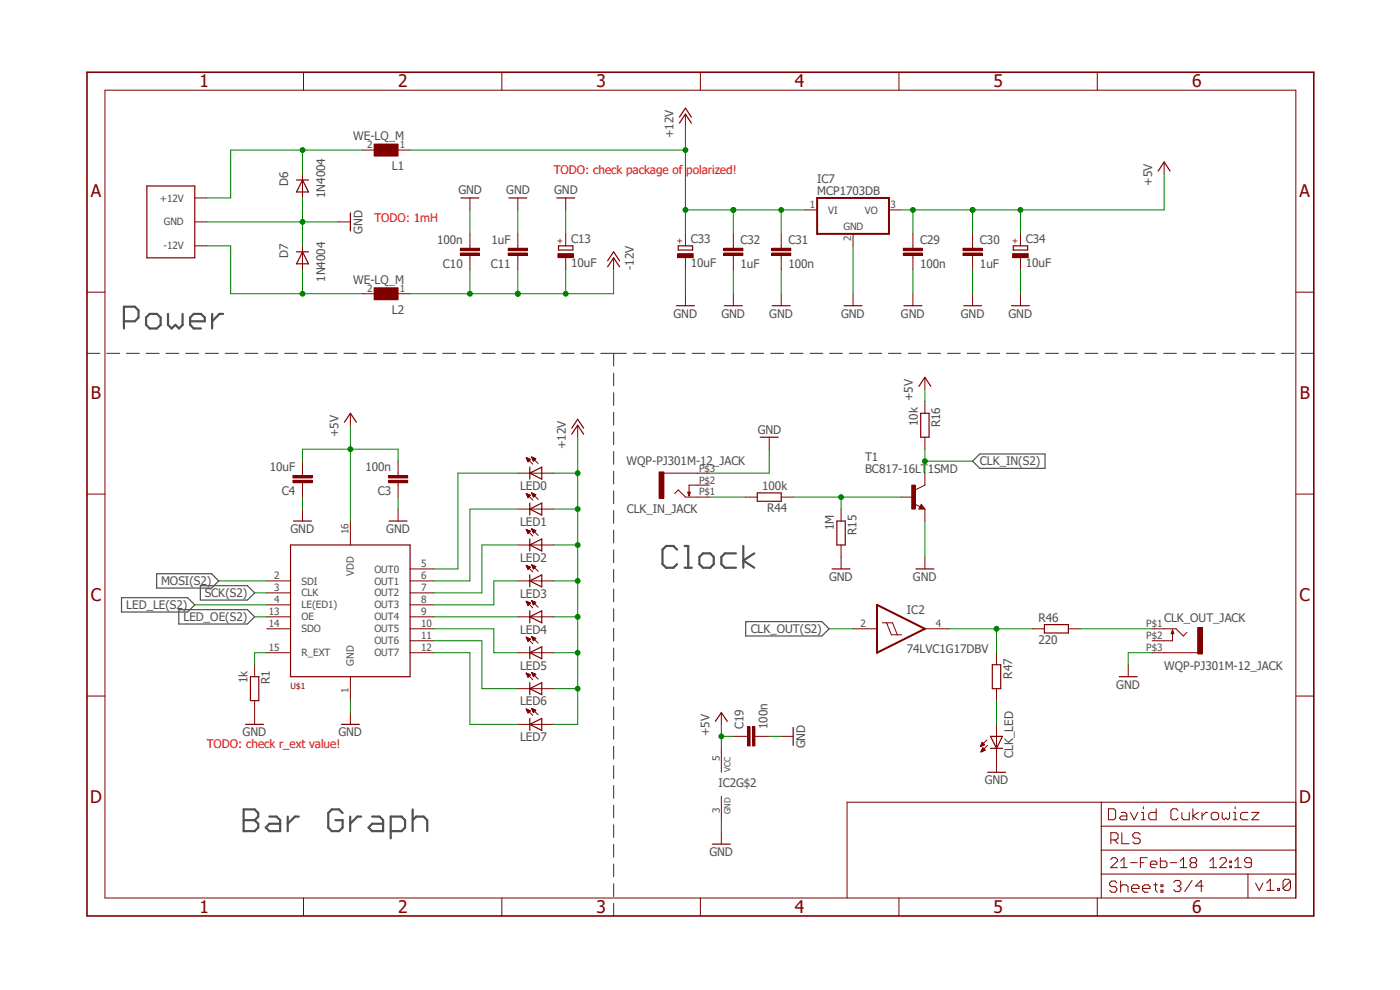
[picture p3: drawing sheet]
<svg xmlns="http://www.w3.org/2000/svg" width="297mm" height="210mm" viewBox="0 0 297 210" stroke-linecap="round" stroke-linejoin="round" font-family="sans-serif">
<path d="M17.9 15l261.2 179.9M279.1 15l-261.2 179.9" fill="none" stroke="#fff" stroke-width=".21"/>
<g fill="none" stroke="#505050" stroke-width=".25">
<path d="M18.5 75h2.7M22.6 75h2.8M26.8 75h2.7M31 75h2.7M35.2 75h2.7M39.4 75h2.7M43.6 75h2.7M47.8 75h2.7M52 75h2.7M56.2 75h2.7M60.4 75h2.7M64.6 75h2.7"/>
<path d="M68.8 75h2.7M73 75h2.6M77.2 75h2.6M81.4 75h2.6M85.6 75h2.7M89.7 75h2.8M93.9 75h2.7M98.1 75h2.7M102.3 75h2.7M106.5 75h2.7M110.7 75h2.7M114.9 75h2.7"/>
<path d="M119.1 75h2.7M123.3 75h2.7M127.5 75h5.3M130.2 75v2.6M130.2 79.2v2.6M134.4 75h2.6M138.5 75h2.7M142.7 75h2.6M146.9 75h2.6M151 75h2.7M155.2 75h2.7M159.3 75h2.7"/>
<path d="M163.5 75h2.7M167.7 75h2.6M171.9 75h2.6M176 75h2.7M180.2 75h2.7M184.4 75h2.6M188.5 75h2.7M192.7 75h2.7M196.8 75h2.7M201 75h2.7M205.2 75h2.7M209.4 75h2.6"/>
<path d="M213.5 75h2.7M217.7 75h2.7M221.9 75h2.6M226 75h2.7M230.2 75h2.7M234.4 75h2.6M238.5 75h2.7M242.7 75h2.7M246.9 75h2.7M251 75h2.7M255.2 75h2.7M259.4 75h2.6"/>
<path d="M263.6 75h2.6M267.7 75h2.7M271.9 75h2.6M276.1 75h2.6M130.2 83.3v2.7M130.2 87.5v2.7M130.2 91.7v2.6M130.2 95.8v2.7M130.2 100v2.7M207.9 96.3h13.8v3.1h-13.8l-1.6-1.6zM130.2 104.1v2.7M130.2 108.3v2.7"/>
<path d="M130.2 112.5v2.6M130.2 116.7v2.6M25.8 126.8h14l1.5 1.5-1.5 1.5h-14zM33.2 121.7h11.7l1.5 1.5-1.5 1.6h-11.7zM37.9 129.3h14.6l1.5 1.6-1.5 1.5h-14.6zM42.5 124.2h10l1.5 1.6-1.5 1.5h-10zM130.2 120.8v2.7M130.2 125v2.6M130.2 129.2v2.6M130.2 133.3v2.7M130.2 137.5v2.7M158.2 131.9h16.2l1.5 1.5-1.5 1.5h-16.2z"/>
<path d="M130.2 141.6v2.7M130.2 145.8v2.7M130.2 150v2.7M130.2 154.1v2.7M130.2 158.3v2.7M130.2 162.5v2.6M130.2 166.7v2.6M130.2 170.8v2.7M130.2 175v2.6M130.2 179.2v2.6M130.2 183.3v2.7M130.2 187.5v2.7"/>
<path d="M130.2 191.6v2.7"/>
</g>
<g fill="none" stroke="#505050" stroke-width=".47">
<path d="M26.3 68.2h2.3l.8-.8v-1.6l-.8-.7h-2.3v4.6M31.7 66.6h1.6l.8 .8v1.5l-.8 .8h-1.6l-.7-.8v-1.5zM35.6 66.6v2.3l.8 .8 .8-.8 .8 .8 .7-.8v-2.3M40.3 68.2h3.1v-.8l-.8-.8h-1.5l-.8 .8v1.5l.8 .8h1.5M45 66.6v3.1M47.3 66.6h-.7l-1.6 1.6M143.6 116.6l-.7-.8h-1.5l-.9 .8v3.1l.9 .7h1.5l.7-.7M145.2 115.8h.8v4.6M149.1 117.4h1.6l.7 .8v1.5l-.7 .7h-1.6l-.7-.7v-1.5zM156.1 117.4h-2.3l-.8 .8v1.5l.8 .7h2.3M157.7 115.8v4.6M160 117.4l-2.3 1.5 2.3 1.5"/>
<path d="M145.2 120.4h1.6M51.7 171.7h2.3l.8 .8v.7l-.8 .8 .8 .8v.8l-.8 .7h-2.3zM51.7 174h2.3M57.1 173.2h1.6l.7 .8v2.3h-2.3l-.7-.7 .7-.8h2.3M61 173.2v3.1M63.4 173.2h-.8l-1.6 1.6M72.7 172.5l-.8-.8h-1.5l-.8 .8v3.1l.8 .7h1.5l.8-.7v-1.6h-1.5M74.3 173.2v3.1M76.6 173.2h-.8l-1.5 1.6M79 173.2h1.5l.8 .8v2.3h-2.3l-.8-.7 .8-.8h2.3M82.9 176.3h2.3l.7-.7v-1.6l-.7-.8h-2.3v4.6M87.5 174l.8-.8h1.6l.7 .8v2.3"/>
<path d="M87.5 171.7v4.6"/>
</g>
<g fill="none" stroke="#800000" stroke-width=".21">
<path d="M22.3 19.1h252.6v171.4h-252.6zM64.4 15.3v3.8M106.5 15.3v3.8M148.6 15.3v3.8M190.7 15.3v3.8M232.8 15.3v3.8M145.4 24.2v2.6M247 34.4v2.5M41.3 42h2.6M41.3 47.1h2.6M41.3 52.2h2.6M71.8 47.1h2.5"/>
<path d="M170.8 44.5h2.6M181 49.6v2.6M188.6 44.5h2.5M193.7 52.2v.5M193.7 54.2v.5M18.5 62h3.8M181 62.3v2.6M274.9 62h3.8M18.5 104.8h3.8M274.9 104.8h3.8M18.5 147.7h3.8M274.9 147.7h3.8"/>
<path d="M233.6 170.2v20.3M233.6 175.3h41.3M235.2 171.6h1.1l.4 .4v1.5l-.4 .4h-1.1zM235.7 178.2h1.1l.4-.4v-.8l-.4-.3h-1.1v2.3M236.4 178.2l.8 .8M237.9 172.3h.8l.4 .4v1.2h-1.2l-.4-.4 .4-.4h1.2M238 176.7v2.3h1.6M239.8 172.3l.8 1.6 .8-1.6M241.9 177l-.4-.3h-.8l-.4 .3v.4l.4 .4h.8l.4 .4v.4l-.4 .4h-.8l-.4-.4M242.1 173.9h.9M242.1 172.3h.5v1.6M242.6 171.2v.4"/>
<path d="M245.3 171.6v2.3h-1.2l-.4-.4v-.8l.4-.4h1.2M249.9 172l-.3-.4h-.8l-.4 .4v1.5l.4 .4h.8l.3-.4M250.7 172.3v1.2l.4 .4h1.2v-1.6M253.1 171.6v2.3M254.3 172.3l-1.2 .8 1.2 .8M255 172.3v1.6M256.2 172.3h-.4l-.8 .8M257 172.7l.3-.4h.8l.4 .4v.8l-.4 .4h-.8l-.3-.4zM259.3 172.3v1.2l.4 .4 .4-.4 .4 .4 .4-.4v-1.2M261.7 173.9h.7M261.7 172.3h.3v1.6M262 171.2v.4"/>
<path d="M264.8 172.3h-1.2l-.4 .4v.8l.4 .4h1.2M265.6 172.3h1.5l-1.5 1.6h1.5M274.9 170.2h-95.2v20.3M64.4 190.5v3.8M106.5 190.5v3.8M148.6 190.5v3.8M190.7 190.5v3.8M232.8 190.5v3.8M233.6 185.4h41.3M233.6 180.3h41.3M235.6 182.3l.4-.4h.7l.4 .4v.4l-1.5 1.4h1.5M236.9 187.3l-.3-.4h-.8l-.4 .4v.4l.4 .4h.8l.3 .4v.3l-.3 .5h-.8l-.4-.5"/>
<path d="M237.7 182.7l.8-.8v2.2M237.7 184.1h1.4M237.7 186.9v2.4M237.7 188.1l.4-.4h.8l.4 .4v1.2M239.9 183h1.4M240.1 188.5h1.5v-.4l-.3-.4h-.8l-.4 .4v.7l.4 .5h.8M241.9 183h.8M242.4 188.5h1.6v-.4l-.4-.4h-.8l-.4 .4v.7l.4 .5h.8M243.4 181.9h-1.5v2.2M244.1 183.3h1.3v-.3l-.3-.3h-.7l-.3 .3v.7l.3 .4h.7M244.8 187.7h.7M245.2 187.3v1.5l.3 .5"/>
<path d="M246.2 181.9v2.2h1l.4-.4v-.7l-.4-.3h-1M246.3 188.8h.4v.5h-.4zM246.3 187.7h.4v.4h-.4zM248.3 183h1.4M249 187.2l.4-.4h.7l.4 .4v.4l-.4 .4M249.8 188h.3M250.1 188l.4 .3v.4l-.4 .4h-.7l-.4-.4M250.4 184.1h1.4M250.4 182.7l.7-.8v2.2M252.8 183l-.3 .3v.4l.3 .4h.7l.4-.4v-.4l-.4-.3M252.8 183l-.3-.3v-.4l.3-.4h.7l.4 .4v.4l-.4 .3M252.8 183h.7"/>
<path d="M252.9 186.8l-1.6 2.3M255.2 188h-1.5l1.1-1.2v2.3M256.7 184.1h1.4M256.7 182.7l.7-.8v2.2M258.8 182.3l.3-.4h.7l.4 .4v.4l-1.4 1.4h1.4M260.9 183.7h.3v.4h-.3zM260.9 182.7h.3v.3h-.3zM262 184.1h1.4M262 182.7l.6-.8v2.2M264.8 185.4v5.1M265.5 183h-1.1l-.4-.3v-.4l.4-.4h.7l.4 .4v1.4l-.4 .4h-.7l-.4-.4M266.4 187.3l.8 1.6 .7-1.6"/>
<path d="M268.7 187.3l.8-.8v2.4M268.7 188.9h1.6M271.1 188.5h.3v.4h-.3zM273.8 186.9v1.6l-.4 .4h-.8l-.4-.4M273.8 186.9l-.4-.4h-.8l-.4 .4v1.6M273.8 186.9l-1.6 1.6"/>
</g>
<path d="M18.5 15.3h260.2v179h-260.2z" fill="none" stroke="#800000" stroke-width=".34"/>
<path d="M31.2 39.5h10.1v15.2h-10.1zM144.1 26.1l1.3-1.9 1.3 1.9M144.1 24.8l1.3-1.9 1.3 1.9M245.7 36.3l1.3-1.9 1.2 1.9M74.3 45.2v3.8M179.1 64.9h3.8" fill="none" stroke="#800000" stroke-width=".25"/>
<path d="M173.4 42h15.2v7.6h-15.2z" fill="none" stroke="#800000" stroke-width=".42"/>
<path d="M191.6 53.7h4.1v.5h-4.1z" fill-rule="evenodd" fill="#800000"/>
<path d="M191.6 53.7h4.1v.5h-4.1z" fill="none" stroke="#800000" stroke-width=".21"/>
<path d="M191.6 52.7h4.1v.5h-4.1z" fill-rule="evenodd" fill="#800000"/>
<path d="M191.6 52.7h4.1v.5h-4.1zM193.7 49.6v2.6M193.7 54.7v2.5M206.3 52.2v.5M206.3 54.2v.5" fill="none" stroke="#800000" stroke-width=".21"/>
<path d="M204.3 53.7h4.1v.5h-4.1z" fill-rule="evenodd" fill="#800000"/>
<path d="M204.3 53.7h4.1v.5h-4.1z" fill="none" stroke="#800000" stroke-width=".21"/>
<path d="M204.3 52.7h4.1v.5h-4.1z" fill-rule="evenodd" fill="#800000"/>
<path d="M165.7 52.2v.5M165.7 54.2v.5M204.3 52.7h4.1v.5h-4.1zM206.3 49.6v2.6M206.3 54.7v2.5M193.7 62.3v2.6M206.3 62.3v2.6" fill="none" stroke="#800000" stroke-width=".21"/>
<path d="M191.8 64.9h3.8M204.5 64.9h3.7" fill="none" stroke="#800000" stroke-width=".25"/>
<path d="M163.7 53.7h4.1v.5h-4.1z" fill-rule="evenodd" fill="#800000"/>
<path d="M163.7 53.7h4.1v.5h-4.1z" fill="none" stroke="#800000" stroke-width=".21"/>
<path d="M163.7 52.7h4.1v.5h-4.1z" fill-rule="evenodd" fill="#800000"/>
<path d="M155.6 52.2v.5M155.6 54.2v.5M163.7 52.7h4.1v.5h-4.1zM165.7 49.6v2.6M165.7 54.7v2.5" fill="none" stroke="#800000" stroke-width=".21"/>
<path d="M153.5 53.7h4.1v.5h-4.1z" fill-rule="evenodd" fill="#800000"/>
<path d="M153.5 53.7h4.1v.5h-4.1z" fill="none" stroke="#800000" stroke-width=".21"/>
<path d="M153.5 52.7h4.1v.5h-4.1z" fill-rule="evenodd" fill="#800000"/>
<path d="M153.5 52.7h4.1v.5h-4.1zM155.6 49.6v2.6M155.6 54.7v2.5M145.4 62.3v2.6M155.6 62.3v2.6M165.7 62.3v2.6" fill="none" stroke="#800000" stroke-width=".21"/>
<path d="M143.9 52.2h3v.8h-3zM143.5 64.9h3.8M153.7 64.9h3.8M163.8 64.9h3.8" fill="none" stroke="#800000" stroke-width=".25"/>
<path d="M143.8 53.8h3.3v.9h-3.3z" fill-rule="evenodd" fill="#800000"/>
<path d="M64.2 36.9v5.1M64.2 52.2v5M143.8 53.8h3.3v.9h-3.3zM145.4 49.6v2.6M145.4 54.7v2.5" fill="none" stroke="#800000" stroke-width=".21"/>
<path d="M62.9 38.2h2.5M64.2 38.2l1.2 2.5h-2.5zM62.9 53.4h2.5M64.2 53.4l1.2 2.6h-2.5zM215 52.2h3v.8h-3z" fill="none" stroke="#800000" stroke-width=".25"/>
<path d="M214.8 53.8h3.3v.9h-3.3z" fill-rule="evenodd" fill="#800000"/>
<path d="M214.8 53.8h3.3v.9h-3.3zM216.5 49.6v2.6M216.5 54.7v2.5M216.5 62.3v2.6" fill="none" stroke="#800000" stroke-width=".21"/>
<path d="M214.6 64.9h3.8" fill="none" stroke="#800000" stroke-width=".25"/>
<path d="M79.4 30.6h5.1v2.5h-5.1z" fill-rule="evenodd" fill="#800000"/>
<path d="M76.9 31.8h2.5M79.4 30.6h5.1v2.5h-5.1zM84.5 31.8h2.5M140.8 100.4h7.2M143.1 104.7l.8-.8 1.5 1.6h2.6M148 102.9h-1.8v2.3" fill="none" stroke="#800000" stroke-width=".21"/>
<path d="M145.9 104.4h.5l-.2 .8z" fill="none" stroke="#800000" stroke-width=".25"/>
<path d="M139.8 100.1h1v5.6h-1z" fill-rule="evenodd" fill="#800000"/>
<path d="M139.8 100.1h1v5.6h-1zM148 100.4h2.5M148 105.5h2.5M148 102.9h2.5M247 133.4h2.5l1.5 1.5 .8-.7M247 138.5h7.1M248.8 133.6v2.3h-1.8" fill="none" stroke="#800000" stroke-width=".21"/>
<path d="M248.8 133.6l.2 .8h-.5z" fill="none" stroke="#800000" stroke-width=".25"/>
<path d="M254.1 133.1h1v5.6h-1z" fill-rule="evenodd" fill="#800000"/>
<g fill="none" stroke="#800000" stroke-width=".21">
<path d="M74.3 87.7v2.5M111.6 97.1l1.4 1.4M111.6 97.1l.9 .4-.5 .5zM111.7 97.1h.1M111.7 97.2h.3M111.8 97.4h.6M111.8 97.3h.4M111.8 97.5h.7M111.8 97.6h.6M111.9 97.7h.5M111.9 97.7h.3M112 97.8h.1"/>
<path d="M112 97.9h.1M112.8 96.9l1.4 1.4M112.8 96.9l.9 .4-.5 .5M112.8 96.9l.4 .9M112.8 97h.2M112.9 97.1h.3M112.9 97.2h.5M112.9 97.3h.7M113 97.4h.6M113 97.6h.5M113 97.5h.5M113.1 97.7h.3"/>
<path d="M113.1 97.7h.1M113.2 97.8h.1M122.6 90.2v2.6M163.2 92.8v2.5M74.3 110.5v5.1M84.5 100.4v.5M84.5 102.4v.5M109.9 100.4h7.6M109.9 108h7.6M109.9 115.6h7.6M111.6 104.7l1.4 1.4M111.6 104.7l.9 .4-.5 .5"/>
<path d="M111.6 104.7l.4 .9M111.6 112.3l1.4 1.4M111.6 112.3h.1M111.6 112.3l.9 .4-.5 .5zM111.6 119.9l1.4 1.4M111.6 119.9l.9 .4M111.6 119.9l.4 .9 .5-.5M111.7 104.8h.1M111.7 112.4h.1M111.7 120h.1M111.7 104.9h.3M111.7 112.5h.4"/>
<path d="M111.8 104.9h.4M111.8 112.6h.5M111.8 105h.6M111.8 112.6h.7M111.8 105.2h.6M111.8 105.1h.7M111.8 112.8h.7M111.9 105.3h.4M111.9 112.9h.5M111.9 105.4h.3M111.9 113h.3M111.9 112.9h.4"/>
<path d="M112 105.5h.1M112 113.1h.1M112 105.6h.1M112.8 104.6l1.4 1.4M112.8 104.6l.9 .3M112.8 104.6l.4 .9 .5-.6M112.8 104.6h.1M112.8 112.2l1.4 1.4M112.8 112.2l.9 .4M112.8 112.2l.4 .9 .5-.5M112.8 119.8l1.4 1.4M112.8 119.8l.9 .4-.5 .5z"/>
<path d="M112.8 104.7h.2M112.8 112.2h.1M112.8 119.8h.1M112.9 104.8h.3M112.9 112.4h.4M112.9 112.3h.2M112.9 120h.3M112.9 104.9h.6M112.9 112.5h.6M112.9 104.9h.8M112.9 112.6h.8M113 105h.6"/>
<path d="M113 112.6h.6M113 105.1h.5M113 112.8h.5M113.1 105.2h.3M113.1 112.9h.3M113.1 105.3h.2M113.1 112.9h.2M113.2 105.4h.1M113.2 113h.1M158.1 105.5h2.6M165.7 105.5h2.6M56.6 138.5h5"/>
<path d="M56.6 133.4h5M56.6 125.8h5M56.6 123.2h5M56.6 128.3h5M56.6 130.9h5M87 138.5h5.1M87 133.4h5.1M87 135.9h5.1M87 125.8h5.1M87 123.2h5.1M87 120.7h5.1M87 128.3h5.1"/>
<path d="M87 130.9h5.1M109.9 138.5h7.6M109.9 123.2h7.6M109.9 130.9h7.6M111.6 127.6l1.4 1.3M111.6 127.6l.9 .3M111.6 127.6l.4 .8 .5-.5M111.6 135.2l1.4 1.4M111.6 135.2l.9 .4-.5 .5M111.6 135.2l.4 .9M111.7 120.1h.2M111.7 127.6h.1"/>
<path d="M111.7 135.2h.1M111.7 120.1h.4M111.7 127.7h.3M111.7 135.3h.3M111.8 120.2h.6M111.8 127.8h.6M111.8 127.8h.4M111.8 135.4h.4M111.8 120.3h.7M111.8 127.9h.7M111.8 135.5h.6M111.8 120.4h.6"/>
<path d="M111.8 128h.6M111.8 135.6h.7M111.9 120.5h.5M111.9 128.1h.4M111.9 135.8h.4M111.9 135.7h.5M111.9 120.6h.4M111.9 128.2h.3M111.9 135.8h.3M112 135.9h.1M112 128.3h.1M112 120.6h.2"/>
<path d="M112 120.7h.1M112 128.4h.1M112 136h.1M112.8 127.4l1.4 1.4M112.8 127.4l.9 .4-.5 .5zM112.8 127.4h.1M112.8 135l1.4 1.4M112.8 135l.9 .4M112.8 135l.4 .9 .5-.5M112.8 127.5h.2M112.8 135.1h.3M112.8 135h.1"/>
<path d="M112.9 127.6h.3M112.9 135.2h.3M112.9 120.1h.5M112.9 127.7h.5M112.9 135.3h.6M112.9 120.1h.7M112.9 127.8h.7M112.9 135.4h.8M113 120.3h.5M113 120.2h.6M113 127.8h.6M113 135.5h.6"/>
<path d="M113 120.4h.5M113 127.9h.5M113 135.6h.5M113.1 120.5h.3M113.1 128.1h.2M113.1 128h.4M113.1 135.7h.3M113.1 120.6h.2M113.1 128.2h.1M113.1 135.8h.2M113.2 120.6h.1M113.2 135.8h.1"/>
<path d="M211.4 138.5v2.5M219 133.4h2.6M226.7 133.4h2.5M244.4 138.5h2.6M244.4 133.4h2.6M244.4 135.9h2.6M254.1 133.1h1v5.6h-1zM54 141v2.6M54 148.6v5.1M74.3 143.6v5M74.3 151.2v2.5M109.9 146.1h7.6"/>
<path d="M109.9 153.7h7.6M111.6 142.8l1.4 1.4M111.6 142.8h.1M111.6 142.8l.9 .4-.5 .5zM111.6 150.4l1.4 1.4M111.6 150.4l.9 .4M111.6 150.4l.4 .9 .5-.5M111.7 142.9h.2M111.7 150.4h.1M111.7 143h.4M111.7 150.6h.4M111.7 150.5h.2"/>
<path d="M111.8 143h.5M111.8 150.7h.6M111.8 143.1h.7M111.8 150.8h.7M111.8 143.2h.6M111.8 150.9h.6M111.9 143.3h.5M111.9 151h.5M111.9 143.4h.4M111.9 151h.4M112 143.5h.2M112 143.6h.1"/>
<path d="M112 151.1h.2M112 151.2h.1M112.8 142.7l1.4 1.4M112.8 142.7l.9 .3M112.8 142.7l.4 .9 .5-.6M112.8 150.3l1.4 1.3M112.8 150.3l.9 .4-.5 .5zM112.8 142.7h.1M112.8 150.3h.1M112.9 142.8h.2M112.9 150.4h.3M112.9 143h.6"/>
<path d="M112.9 142.9h.4M112.9 150.5h.5M112.9 143h.8M112.9 150.6h.7M113 143.1h.6M113 150.8h.5M113 150.7h.6M113 143.2h.5M113 150.9h.5M113.1 143.3h.3M113.1 151h.3M113.1 143.4h.2"/>
<path d="M113.1 151h.2M113.2 143.5h.1M113.2 151.1h.1M208 158.3h.2M208.1 158.2h.2M208.1 158.2h.4M208.2 158.1h.5M208.2 159.5h.1M208.2 158h.7M208.2 159.4h.2M208.2 157.9h.6M208.2 157.8h.5"/>
<path d="M208.2 159.3h.5M208.3 157.7h.3M208.3 159.2h.6M208.3 157.6h.2M208.3 159.1h.7M208.3 159h.6M208.4 157.5h.1M208.4 159h.4M208.4 158.9h.3M208.4 158.8h.3M208.5 158.7h.1M208.9 158l-.5-.5-.4 .9"/>
<path d="M208.9 158l-.9 .4M209 159.1l-.5-.5-.4 .9M209 159.1l-.9 .4M209.4 157l-1.4 1.4M209.5 158.1l-1.4 1.4M211.4 146.1v2.5M211.4 153.7v10.1M239.4 141v2.6"/>
</g>
<g fill="none" stroke="#800000" stroke-width=".25">
<path d="M73.1 89.6l1.2-1.9 1.3 1.9M112.4 99.1v2.5M121.3 92.1l1.3-1.9 1.2 1.9M121.3 90.8l1.3-1.9 1.2 1.9M161.3 92.8h3.8M61.6 115.6h25.4v28h-25.4zM112.4 100.4l2.5-1.3v2.5zM112.4 106.7v2.6M112.4 114.3v2.6M112.4 108l2.5-1.3v2.6zM112.4 115.6l2.5-1.3v2.6zM160.7 104.6h5v1.7h-5z"/>
<path d="M112.4 122v2.5M112.4 129.6v2.5M112.4 137.2v2.5M112.4 123.2l2.5-1.2v2.5zM112.4 130.9l2.5-1.3v2.5zM112.4 138.5l2.5-1.3v2.5zM221.6 132.5h5.1v1.8h-5.1zM52.1 153.7h3.8M53.1 143.6h1.8v5h-1.8zM72.4 153.7h3.8M112.4 144.8v2.6M112.4 152.4v2.5"/>
<path d="M112.4 146.1l2.5-1.3v2.6zM112.4 153.7l2.5-1.3v2.5zM210.1 156.2h2.6l-1.3 2.5zM210.1 158.7h2.6M210.5 141h1.8v5.1h-1.8zM237.4 143.6h3.9M209.5 163.8h3.8"/>
</g>
<path d="M82.4 100.9h4.1v.5h-4.1z" fill-rule="evenodd" fill="#800000"/>
<path d="M82.4 100.9h4.1v.5h-4.1z" fill="none" stroke="#800000" stroke-width=".21"/>
<path d="M82.4 101.9h4.1v.5h-4.1z" fill-rule="evenodd" fill="#800000"/>
<path d="M84.5 97.8v2.6M64.2 100.4v.5M64.2 102.4v.5M82.4 101.9h4.1v.5h-4.1zM84.5 102.9v2.6M84.5 108v2.5" fill="none" stroke="#800000" stroke-width=".21"/>
<path d="M82.5 110.5h3.9" fill="none" stroke="#800000" stroke-width=".25"/>
<path d="M62.1 100.9h4.1v.5h-4.1z" fill-rule="evenodd" fill="#800000"/>
<path d="M62.1 100.9h4.1v.5h-4.1z" fill="none" stroke="#800000" stroke-width=".21"/>
<path d="M62.1 101.9h4.1v.5h-4.1z" fill-rule="evenodd" fill="#800000"/>
<path d="M99.7 52.2v.5M99.7 54.2v.5M64.2 97.8v2.6M62.1 101.9h4.1v.5h-4.1zM64.2 102.9v2.6M64.2 108v2.5" fill="none" stroke="#800000" stroke-width=".21"/>
<path d="M62.3 110.5h3.8" fill="none" stroke="#800000" stroke-width=".25"/>
<path d="M97.7 52.7h4v.5h-4z" fill-rule="evenodd" fill="#800000"/>
<path d="M97.7 52.7h4v.5h-4z" fill="none" stroke="#800000" stroke-width=".21"/>
<path d="M97.7 53.7h4v.5h-4z" fill-rule="evenodd" fill="#800000"/>
<path d="M97.7 53.7h4v.5h-4zM99.7 49.6v2.6M99.7 54.7v2.5M109.9 52.2v.5M109.9 54.2v.5" fill="none" stroke="#800000" stroke-width=".21"/>
<path d="M107.8 52.7h4.1v.5h-4.1z" fill-rule="evenodd" fill="#800000"/>
<path d="M107.8 52.7h4.1v.5h-4.1z" fill="none" stroke="#800000" stroke-width=".21"/>
<path d="M107.8 53.7h4.1v.5h-4.1z" fill-rule="evenodd" fill="#800000"/>
<path d="M99.7 42v2.5M107.8 53.7h4.1v.5h-4.1zM109.9 42v2.5M109.9 49.6v2.6M109.9 54.7v2.5M120 42v2.5" fill="none" stroke="#800000" stroke-width=".21"/>
<path d="M97.8 42h3.8M107.9 42h3.9M118.1 42h3.8M118.5 52.2h3v.8h-3z" fill="none" stroke="#800000" stroke-width=".25"/>
<path d="M118.4 53.8h3.3v.9h-3.3z" fill-rule="evenodd" fill="#800000"/>
<path d="M118.4 53.8h3.3v.9h-3.3zM120 49.6v2.6M120 54.7v2.5" fill="none" stroke="#800000" stroke-width=".21"/>
<path d="M79.4 61h5.1v2.6h-5.1z" fill-rule="evenodd" fill="#800000"/>
<path d="M130.2 54.7v2.5M76.9 62.3h2.5M79.4 61h5.1v2.6h-5.1zM84.5 62.3h2.5M178.4 108v2.5M178.4 115.6v5.1M194 106.9l1.2 .6M195.5 107l.7 1h-1.3zM196.2 102.9l-2 1" fill="none" stroke="#800000" stroke-width=".21"/>
<path d="M128.9 56.6l1.3-1.9 1.2 1.9M128.9 55.3l1.3-1.9 1.2 1.9M177.5 110.5h1.8v5.1h-1.8zM195.5 107.5l.1 .2h-.4l.3-.5 .5 .7h-.8M176.5 120.7h3.8" fill="none" stroke="#800000" stroke-width=".25"/>
<path d="M193.4 102.9h.8v5.1h-.8z" fill-rule="evenodd" fill="#800000"/>
<g fill="none" stroke="#800000" stroke-width=".21">
<path d="M196.2 80.1v2.5M196.2 85.1v2.6M196.2 92.8v2.5M191.1 105.5h2.6M193.4 102.9h.8v5.1h-.8zM196.2 100.4v2.5M196.2 108v2.5M196.2 118.2v2.5M181 133.4h5.1M187.2 132.1h2.2l1 2.6M188.1 132.1l1 2.6h2.2M196.2 133.4h5.1"/>
<path d="M153 151.2v2.5M153 158.7v5.1M158.1 156.2h.5M160.1 156.2h.6M153 168.9v5.1"/>
</g>
<path d="M194.9 82l1.3-1.9 1.3 1.9M195.3 87.7h1.8v5.1h-1.8zM194.3 120.7h3.8M151.8 153l1.2-1.8 1.3 1.8" fill="none" stroke="#800000" stroke-width=".25"/>
<path d="M186.1 128.3l10.1 5.1-10.1 5.1z" fill="none" stroke="#800000" stroke-width=".42"/>
<path d="M159.6 154.2h.5v4h-.5z" fill-rule="evenodd" fill="#800000"/>
<path d="M159.6 154.2h.5v4h-.5z" fill="none" stroke="#800000" stroke-width=".21"/>
<path d="M158.6 154.2h.5v4h-.5z" fill-rule="evenodd" fill="#800000"/>
<path d="M155.6 156.2h2.5M158.6 154.2h.5v4h-.5zM160.7 156.2h2.5M165.7 156.2h2.6M153 176.5v2.6" fill="none" stroke="#800000" stroke-width=".21"/>
<path d="M168.3 154.3v3.8M151.1 179.1h3.8" fill="none" stroke="#800000" stroke-width=".25"/>
<path d="M43.9 47.1h27.9M64.2 42v5.1M145.4 57.2v5.1M155.6 57.2v5.1M165.7 57.2v5.1M181 52.2v10.1M193.7 57.2v5.1M206.3 57.2v5.1" fill="none" stroke="#008000" stroke-width=".21"/>
<circle cx="64.2" cy="47.1" r=".51" fill="#008000"/>
<g fill="none" stroke="#008000" stroke-width=".21">
<path d="M64.2 47.1v5.1M99.7 44.5v5.1M109.9 44.5v5.1M120 44.5v5.1M216.5 57.2v5.1M163.2 95.3v5.1h-12.7M64.2 105.5v2.5M84.5 105.5v2.5M117.5 100.4h5.1v15.2h-5.1M117.5 108h5.1M196.2 110.5v7.7M244.4 138.5h-5v2.5"/>
<path d="M74.3 148.6v2.6M163.2 156.2h2.5M153 174v2.5"/>
<circle cx="64.2" cy="47.1" r=".51"/>
</g>
<circle cx="122.6" cy="108" r=".51" fill="#008000"/>
<g fill="none" stroke="#008000" stroke-width=".21">
<path d="M122.6 115.6v7.6h-5.1"/>
<circle cx="122.6" cy="108" r=".51"/>
</g>
<circle cx="122.6" cy="115.6" r=".51" fill="#008000"/>
<g fill="none" stroke="#008000" stroke-width=".21">
<path d="M122.6 123.2v7.7h-5.1"/>
<circle cx="122.6" cy="115.6" r=".51"/>
</g>
<circle cx="122.6" cy="123.2" r=".51" fill="#008000"/>
<g fill="none" stroke="#008000" stroke-width=".21">
<path d="M122.6 130.9v7.6h-5.1"/>
<circle cx="122.6" cy="123.2" r=".51"/>
</g>
<circle cx="122.6" cy="130.9" r=".51" fill="#008000"/>
<g fill="none" stroke="#008000" stroke-width=".21">
<path d="M122.6 138.5v7.6h-5.1"/>
<circle cx="122.6" cy="130.9" r=".51"/>
</g>
<circle cx="122.6" cy="138.5" r=".51" fill="#008000"/>
<g fill="none" stroke="#008000" stroke-width=".21">
<path d="M122.6 146.1v7.6h-5.1"/>
<circle cx="122.6" cy="138.5" r=".51"/>
</g>
<circle cx="122.6" cy="146.1" r=".51" fill="#008000"/>
<g fill="none" stroke="#008000" stroke-width=".21">
<path d="M122.6 92.8v7.6"/>
<circle cx="122.6" cy="146.1" r=".51"/>
</g>
<circle cx="122.6" cy="100.4" r=".51" fill="#008000"/>
<g fill="none" stroke="#008000" stroke-width=".21">
<path d="M145.4 44.5h10.2"/>
<circle cx="122.6" cy="100.4" r=".51"/>
</g>
<circle cx="155.6" cy="44.5" r=".51" fill="#008000"/>
<g fill="none" stroke="#008000" stroke-width=".21">
<path d="M170.8 44.5h-15.2v5.1"/>
<circle cx="155.6" cy="44.5" r=".51"/>
</g>
<circle cx="155.6" cy="44.5" r=".51" fill="#008000"/>
<g fill="none" stroke="#008000" stroke-width=".21">
<path d="M165.7 44.5v5.1"/>
<circle cx="155.6" cy="44.5" r=".51"/>
</g>
<circle cx="165.7" cy="44.5" r=".51" fill="#008000"/>
<g fill="none" stroke="#008000" stroke-width=".21">
<path d="M87 31.8h58.4v17.8"/>
<circle cx="165.7" cy="44.5" r=".51"/>
</g>
<circle cx="145.4" cy="44.5" r=".51" fill="#008000"/>
<g fill="none" stroke="#008000" stroke-width=".21">
<path d="M145.4 26.8v5"/>
<circle cx="145.4" cy="44.5" r=".51"/>
</g>
<circle cx="145.4" cy="31.8" r=".51" fill="#008000"/>
<g fill="none" stroke="#008000" stroke-width=".21">
<path d="M191.1 44.5h55.9"/>
<circle cx="145.4" cy="31.8" r=".51"/>
</g>
<circle cx="206.3" cy="44.5" r=".51" fill="#008000"/>
<g fill="none" stroke="#008000" stroke-width=".21">
<path d="M193.7 44.5v5.1"/>
<circle cx="206.3" cy="44.5" r=".51"/>
</g>
<circle cx="193.7" cy="44.5" r=".51" fill="#008000"/>
<g fill="none" stroke="#008000" stroke-width=".21">
<path d="M206.3 44.5v5.1"/>
<circle cx="193.7" cy="44.5" r=".51"/>
</g>
<circle cx="206.3" cy="44.5" r=".51" fill="#008000"/>
<g fill="none" stroke="#008000" stroke-width=".21">
<path d="M216.5 44.5v5.1"/>
<circle cx="206.3" cy="44.5" r=".51"/>
</g>
<circle cx="216.5" cy="44.5" r=".51" fill="#008000"/>
<g fill="none" stroke="#008000" stroke-width=".21">
<path d="M247 36.9v7.6M74.3 90.2v20.3M74.3 95.3h-10.1v2.5"/>
<circle cx="216.5" cy="44.5" r=".51"/>
</g>
<circle cx="74.3" cy="95.3" r=".51" fill="#008000"/>
<g fill="none" stroke="#008000" stroke-width=".21">
<path d="M74.3 95.3h10.2v2.5M196.2 82.6v2.5M153 153.7v5M153 156.2h2.6"/>
<circle cx="74.3" cy="95.3" r=".51"/>
</g>
<circle cx="153" cy="156.2" r=".51" fill="#008000"/>
<g fill="none" stroke="#008000" stroke-width=".21">
<path d="M196.2 97.8h10.1M196.2 95.3v5.1M150.5 105.5h7.6"/>
<circle cx="153" cy="156.2" r=".51"/>
</g>
<circle cx="196.2" cy="97.8" r=".51" fill="#008000"/>
<g fill="none" stroke="#008000" stroke-width=".21">
<path d="M201.3 133.4h17.7M211.4 133.4v5.1M229.2 133.4h15.2"/>
<circle cx="196.2" cy="97.8" r=".51"/>
</g>
<circle cx="211.4" cy="133.4" r=".51" fill="#008000"/>
<g fill="none" stroke="#008000" stroke-width=".21">
<path d="M43.9 52.2h5v10.1h28M64.2 57.2v5.1M109.9 108h-10.2v15.2h-7.6M109.9 115.6h-7.7v10.2h-10.1M109.9 100.4h-12.7v20.3h-5.1M46.4 123.2h10.2M54 125.8h2.6M56.6 138.5h-2.6v2.5M92.1 133.4h12.7v5.1h5.1M92.1 138.5h7.6v15.2h10.2M92.1 135.9h10.1v10.2h7.7M92.1 130.9h17.8"/>
<path d="M109.9 123.2h-5.1v5.1h-12.7M175.9 133.4h5.1M211.4 148.6v5.1"/>
<circle cx="211.4" cy="133.4" r=".51"/>
</g>
<circle cx="64.2" cy="62.3" r=".51" fill="#008000"/>
<g fill="none" stroke="#008000" stroke-width=".21">
<path d="M64.2 31.8v5.1M76.9 31.8h-28v10.2h-5"/>
<circle cx="64.2" cy="62.3" r=".51"/>
</g>
<circle cx="64.2" cy="31.8" r=".51" fill="#008000"/>
<circle cx="64.2" cy="31.8" r=".51" fill="none" stroke="#008000" stroke-width=".21"/>
<circle cx="109.9" cy="62.3" r=".51" fill="#008000"/>
<g fill="none" stroke="#008000" stroke-width=".21">
<path d="M109.9 57.2v5.1h-10.2"/>
<circle cx="109.9" cy="62.3" r=".51"/>
</g>
<circle cx="109.9" cy="62.3" r=".51" fill="#008000"/>
<g fill="none" stroke="#008000" stroke-width=".21">
<path d="M99.7 57.2v5.1h-12.7"/>
<circle cx="109.9" cy="62.3" r=".51"/>
</g>
<circle cx="99.7" cy="62.3" r=".51" fill="#008000"/>
<g fill="none" stroke="#008000" stroke-width=".21">
<path d="M120 57.2v5.1M130.2 57.2v5.1h-20.3"/>
<circle cx="99.7" cy="62.3" r=".51"/>
</g>
<circle cx="120" cy="62.3" r=".51" fill="#008000"/>
<g fill="none" stroke="#008000" stroke-width=".21">
<path d="M168.3 105.5h22.8M178.4 105.5v2.5"/>
<circle cx="120" cy="62.3" r=".51"/>
</g>
<circle cx="178.4" cy="105.5" r=".51" fill="#008000"/>
<g fill="none" stroke="#008000" stroke-width=".21">
<path d="M41.3 128.3h15.3M54 130.9h2.6"/>
<circle cx="178.4" cy="105.5" r=".51"/>
</g>
<g font-size="3.7" fill="#800000">
<text x="42.3" y="18.5">1</text>
<text x="84.5" y="18.5">2</text>
<text x="126.6" y="18.5">3</text>
<text x="168.7" y="18.5">4</text>
<text x="210.8" y="18.5">5</text>
<text x="252.9" y="18.5">6</text>
<text x="19.3" y="41.9">A</text>
<text x="275.7" y="41.9">A</text>
<text x="19.3" y="84.7">B</text>
<text x="275.8" y="84.7">B</text>
<text x="19.3" y="127.5">C</text>
<text x="275.7" y="127.5">C</text>
<text x="19.1" y="170.4">D</text>
<text x="275.6" y="170.4">D</text>
<text x="42.3" y="193.7">1</text>
<text x="84.5" y="193.7">2</text>
<text x="126.6" y="193.7">3</text>
<text x="168.7" y="193.7">4</text>
<text x="210.8" y="193.7">5</text>
<text x="252.9" y="193.7">6</text>
</g>
<g font-size="2.5" fill="#505050">
<text x="74.9" y="29.8">WE-LQ_M</text>
<text x="142.9" y="29.3" transform="rotate(-90 142.9 29.3)">+12V</text>
<text x="61.1" y="39.5" transform="rotate(-90 61.1 39.5)">D6</text>
<text x="69" y="42" transform="rotate(-90 69 42)">1N4004</text>
<text x="83.1" y="36.2">L1</text>
<text x="97.2" y="41.2">GND</text>
<text x="107.4" y="41.2">GND</text>
<text x="117.6" y="41.2">GND</text>
<text x="173.4" y="41.4">MCP1703DB</text>
<text x="173.4" y="38.8">IC7</text>
<text x="244.4" y="39.5" transform="rotate(-90 244.4 39.5)">+5V</text>
<text x="76.9" y="49.6" transform="rotate(-90 76.9 49.6)">GND</text>
<text x="92.7" y="51.8">100n</text>
<text x="104.3" y="51.8">1uF</text>
<text x="121.2" y="51.6">C13</text>
<text x="146.6" y="51.6">C33</text>
<text x="157.1" y="51.8">C32</text>
<text x="167.3" y="51.8">C31</text>
<text x="195.2" y="51.8">C29</text>
<text x="207.9" y="51.8">C30</text>
<text x="217.6" y="51.6">C34</text>
<text x="61.1" y="54.7" transform="rotate(-90 61.1 54.7)">D7</text>
<text x="69" y="59.8" transform="rotate(-90 69 59.8)">1N4004</text>
<text x="94" y="56.9">C10</text>
<text x="104.1" y="56.9">C11</text>
<text x="121.2" y="56.7">10uF</text>
<text x="134.5" y="57.2" transform="rotate(-90 134.5 57.2)">-12V</text>
<text x="146.6" y="56.7">10uF</text>
<text x="157.1" y="56.9">1uF</text>
<text x="167.3" y="56.9">100n</text>
<text x="195.2" y="56.9">100n</text>
<text x="207.9" y="56.9">1uF</text>
<text x="217.6" y="56.7">10uF</text>
<text x="74.9" y="60.3">WE-LQ_M</text>
<text x="83.1" y="66.6">L2</text>
<text x="142.9" y="67.4">GND</text>
<text x="153" y="67.4">GND</text>
<text x="163.2" y="67.4">GND</text>
<text x="178.4" y="67.4">GND</text>
<text x="191.1" y="67.4">GND</text>
<text x="203.8" y="67.4">GND</text>
<text x="214" y="67.4">GND</text>
<text x="193.7" y="85.1" transform="rotate(-90 193.7 85.1)">+5V</text>
<text x="71.8" y="92.8" transform="rotate(-90 71.8 92.8)">+5V</text>
<text x="120" y="95.3" transform="rotate(-90 120 95.3)">+12V</text>
<text x="160.7" y="92">GND</text>
<text x="194.7" y="90.3" transform="rotate(-90 194.7 90.3)">10k</text>
<text x="199.5" y="90.7" transform="rotate(-90 199.5 90.7)">R16</text>
<text x="57.2" y="100">10uF</text>
<text x="77.5" y="100">100n</text>
<text x="132.9" y="98.6">WQP-PJ301M-12_JACK</text>
<text x="183.5" y="100.4">BC817-16LT1SMD</text>
<text x="183.5" y="97.8">T1</text>
<text x="207.9" y="98.7">CLK_IN(S2)</text>
<text x="59.8" y="105.1">C4</text>
<text x="80.1" y="105.1">C3</text>
<text x="110.4" y="103.9">LED0</text>
<text x="161.7" y="103.9">100k</text>
<text x="61.6" y="113.1">GND</text>
<text x="82" y="113.1">GND</text>
<text x="110.4" y="111.6">LED1</text>
<text x="133" y="108.8">CLK_IN_JACK</text>
<text x="162.7" y="108.7">R44</text>
<text x="176.9" y="112.5" transform="rotate(-90 176.9 112.5)">1M</text>
<text x="181.7" y="113.5" transform="rotate(-90 181.7 113.5)">R15</text>
<text x="110.4" y="119.2">LED2</text>
<text x="34.2" y="124.1">MOSI(S2)</text>
<text x="175.9" y="123.2">GND</text>
<text x="193.7" y="123.2">GND</text>
<text x="26.8" y="129.2">LED_LE(S2)</text>
<text x="38.9" y="131.7">LED_OE(S2)</text>
<text x="43.4" y="126.7">SCK(S2)</text>
<text x="110.4" y="126.8">LED3</text>
<text x="192.4" y="130.2">IC2</text>
<text x="220.3" y="131.9">R46</text>
<text x="247" y="131.9">CLK_OUT_JACK</text>
<text x="110.4" y="134.4">LED4</text>
<text x="159.3" y="134.3">CLK_OUT(S2)</text>
<text x="220.3" y="136.7">220</text>
<text x="110.4" y="142">LED5</text>
<text x="192.4" y="138.5">74LVC1G17DBV</text>
<text x="247" y="142">WQP-PJ301M-12_JACK</text>
<text x="52.5" y="144.9" transform="rotate(-90 52.5 144.9)">1k</text>
<text x="57.3" y="145.2" transform="rotate(-90 57.3 145.2)">R1</text>
<text x="110.4" y="149.7">LED6</text>
<text x="214.7" y="144" transform="rotate(-90 214.7 144)">R47</text>
<text x="236.8" y="146.1">GND</text>
<text x="157.7" y="154.7" transform="rotate(-90 157.7 154.7)">C19</text>
<text x="162.8" y="154.7" transform="rotate(-90 162.8 154.7)">100n</text>
<text x="51.5" y="156.2">GND</text>
<text x="71.8" y="156.2">GND</text>
<text x="110.4" y="157.2">LED7</text>
<text x="150.5" y="156.2" transform="rotate(-90 150.5 156.2)">+5V</text>
<text x="170.8" y="158.8" transform="rotate(-90 170.8 158.8)">GND</text>
<text x="215" y="160.8" transform="rotate(-90 215 160.8)">CLK_LED</text>
<text x="152.4" y="167">IC2G$2</text>
<text x="208.9" y="166.4">GND</text>
<text x="150.5" y="181.6">GND</text>
</g>
<g font-size="2.5" fill="#f00">
<text x="117.5" y="36.9">TODO: check package of polarized!</text>
<text x="79.4" y="47.1">TODO: 1mH</text>
<text x="43.9" y="158.8">TODO: check r_ext value!</text>
</g>
<g font-size="2.1" fill="#505050">
<text x="77.9" y="31.5">2</text>
<text x="84.8" y="31.5">1</text>
<text x="33.9" y="42.8">+12V</text>
<text x="34.8" y="47.8">GND</text>
<text x="171.8" y="44.2">1</text>
<text x="175.7" y="45.3">VI</text>
<text x="183.5" y="45.3">VO</text>
<text x="188.9" y="44.2">3</text>
<text x="34.7" y="52.9">-12V</text>
<text x="178.9" y="48.9">GND</text>
<text x="180.6" y="51.1" transform="rotate(-90 180.6 51.1)">2</text>
<text x="77.9" y="61.9">2</text>
<text x="84.8" y="61.9">1</text>
<text x="148.3" y="100">P$3</text>
<text x="148.3" y="105.1">P$1</text>
<text x="148.3" y="102.6">P$2</text>
<text x="74" y="113.3" transform="rotate(-90 74 113.3)">16</text>
<text x="58.2" y="125.4">3</text>
<text x="58.2" y="122.9">2</text>
<text x="64" y="124">SDI</text>
<text x="75.1" y="122.1" transform="rotate(-90 75.1 122.1)">VDD</text>
<text x="79.4" y="124">OUT1</text>
<text x="79.4" y="121.5">OUT0</text>
<text x="89.4" y="125.4">7</text>
<text x="89.4" y="122.9">6</text>
<text x="89.4" y="120.3">5</text>
<text x="57" y="130.5">13</text>
<text x="58.2" y="127.9">4</text>
<text x="64" y="126.5">CLK</text>
<text x="64" y="129.1">LE(ED1)</text>
<text x="64" y="131.6">OE</text>
<text x="79.4" y="126.5">OUT2</text>
<text x="79.4" y="129.1">OUT3</text>
<text x="79.4" y="131.6">OUT4</text>
<text x="89.4" y="127.9">8</text>
<text x="89.4" y="130.5">9</text>
<text x="57" y="133">14</text>
<text x="64" y="134.2">SDO</text>
<text x="79.4" y="134.2">OUT5</text>
<text x="79.4" y="136.7">OUT6</text>
<text x="89.4" y="133">10</text>
<text x="89.4" y="135.6">11</text>
<text x="182.6" y="133">2</text>
<text x="198.5" y="133">4</text>
<text x="243.2" y="133">P$1</text>
<text x="243.2" y="135.6">P$2</text>
<text x="57" y="138.1">15</text>
<text x="64" y="139.2">R_EXT</text>
<text x="75.1" y="141.2" transform="rotate(-90 75.1 141.2)">GND</text>
<text x="79.4" y="139.2">OUT7</text>
<text x="89.4" y="138.1">12</text>
<text x="243.2" y="138.1">P$3</text>
<text x="74" y="147" transform="rotate(-90 74 147)">1</text>
<text x="152.7" y="161.5" transform="rotate(-90 152.7 161.5)">5</text>
<text x="152.7" y="172.4" transform="rotate(-90 152.7 172.4)">3</text>
</g>
<g font-size="1.8" fill="#800000">
<text x="119.4" y="51.7" transform="rotate(-90 119.4 51.7)">+</text>
<text x="144.8" y="51.7" transform="rotate(-90 144.8 51.7)">+</text>
<text x="215.9" y="51.7" transform="rotate(-90 215.9 51.7)">+</text>
<text x="61.6" y="146.1">U$1</text>
</g>
<g font-size="1.8" fill="#505050">
<text x="154.9" y="163.8" transform="rotate(-90 154.9 163.8)">VCC</text>
<text x="154.9" y="172.7" transform="rotate(-90 154.9 172.7)">GND</text>
</g>
</svg>
